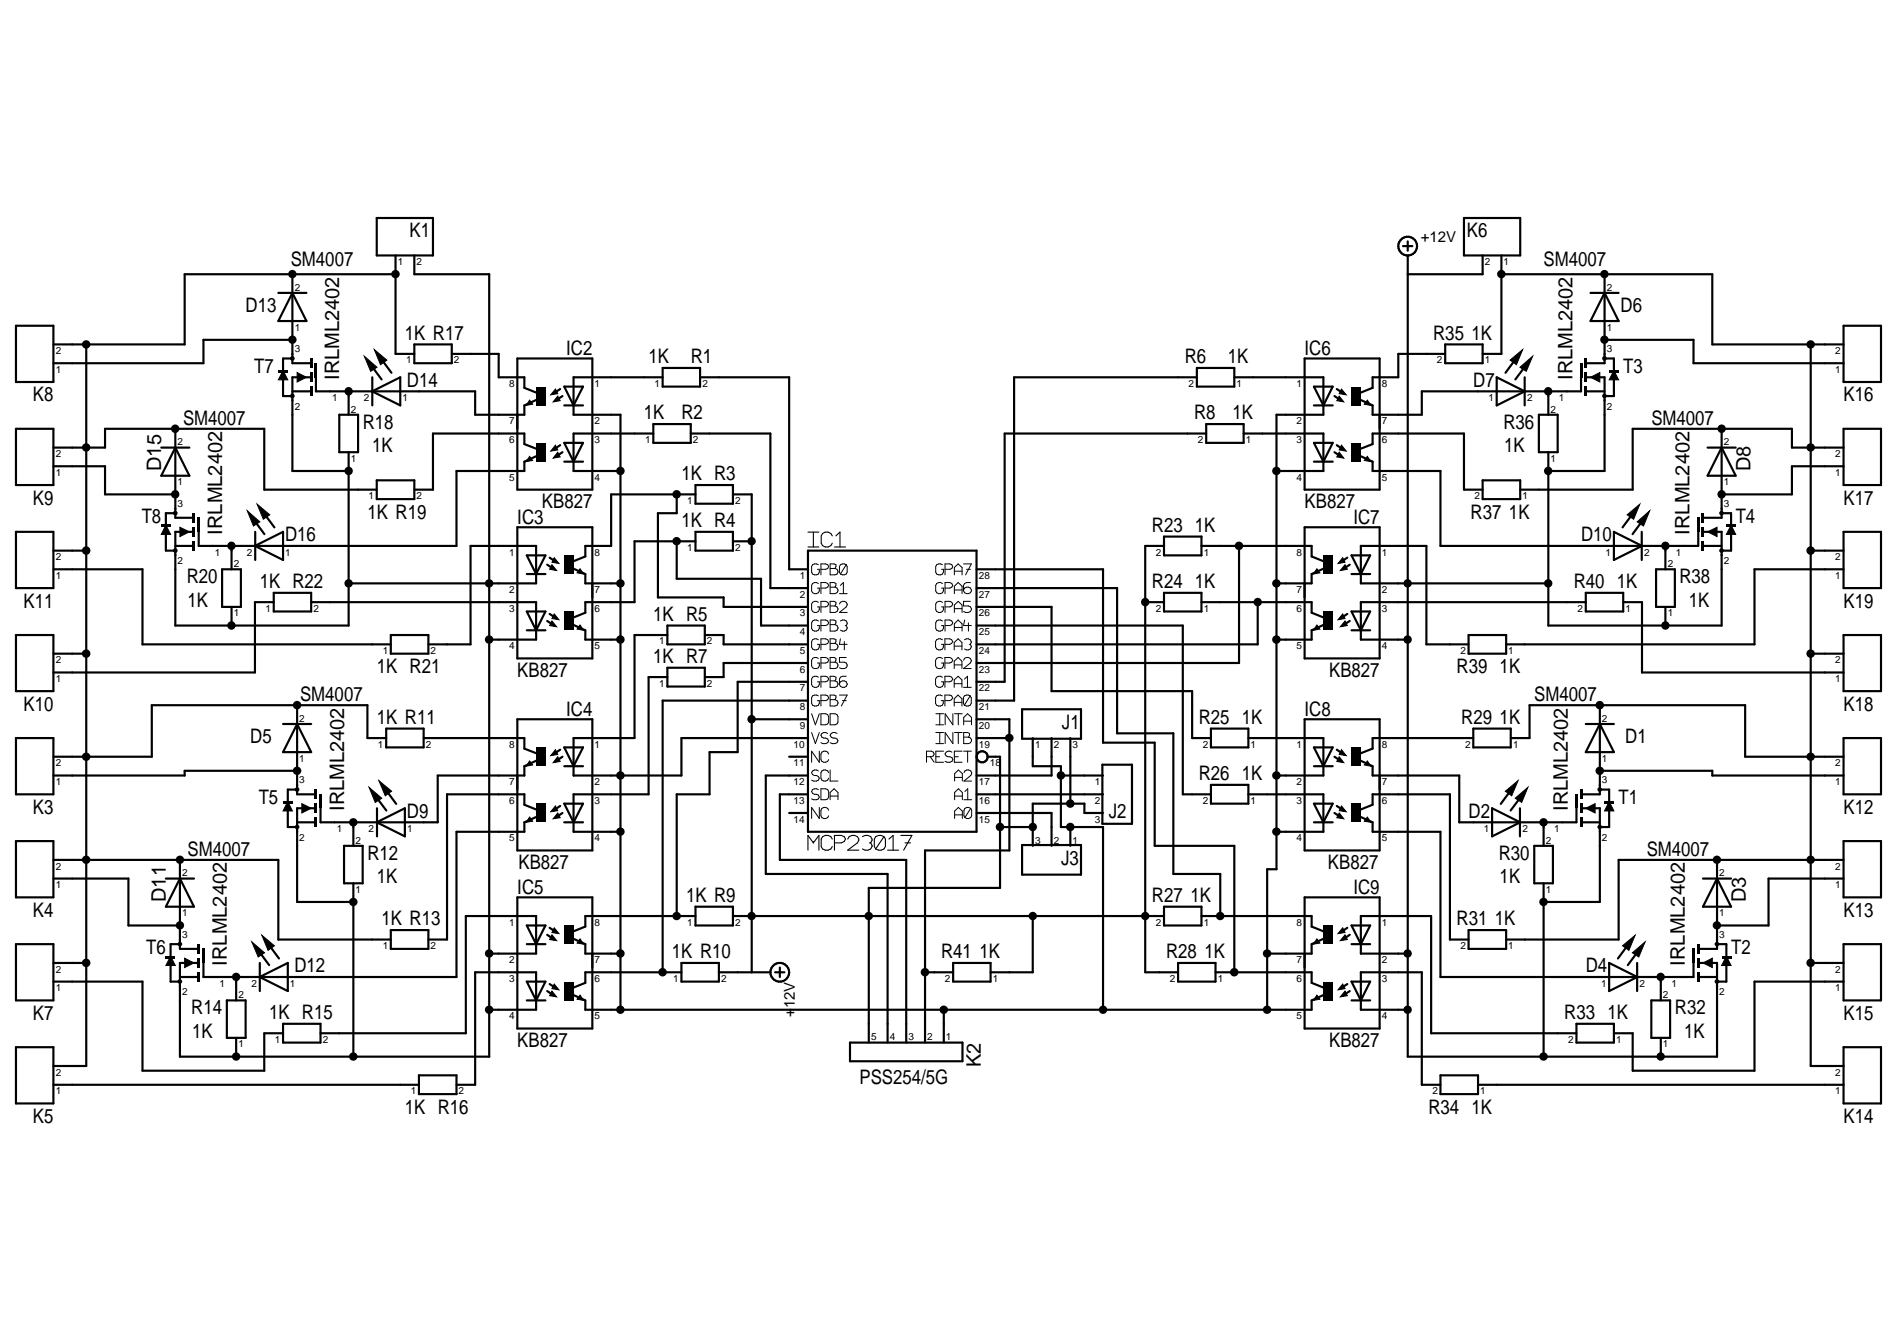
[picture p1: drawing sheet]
<svg xmlns="http://www.w3.org/2000/svg" width="297mm" height="210mm" viewBox="0 0 297 210" stroke-linecap="round" stroke-linejoin="round" font-family="sans-serif">
<g fill="none" stroke="#000" stroke-width=".34">
<path d="M59 34.1h8.8v5.9h-8.8zM61.9 40v15.4h3M64.9 40v2.9h11.7v122.5h-48.4v-14.7h2.9M219.7 38.5h1.4M220.4 37.8v1.4M220.4 40v125.4h48.5v-14.7h-3M229.2 34.1h8.8v5.9h-8.8zM232.2 40v2.9h-11.8M235.1 40v15.4h-2.9M2.5 51h5.9v8.8h-5.9zM13.5 53.9v113h-5.1M43.6 45.8h4.4"/>
<path d="M45.8 56.1h-1.5v5.9h1.5M45.8 53.2h-13.9v3.7h-23.5M45.8 42.9v14h2.9M45.8 45.8l2.2 4.4h-4.4zM48.7 59.1h-2.9v14.6h8.8M49.5 59.1v2.2h24.9v3.6h7.7v-1.4l2-1M58 57l1.8 2.4M58.3 59.1v4.4M59.5 55.9l1.8 2.5M61.9 42.9h-33v11h-20.5M64.9 53.9h5.8v3h-5.8zM70.7 55.4h7.4v3.7h4v1.6l1.8 .7"/>
<path d="M81 56.1h11.8v20.5h-11.8zM103.8 59.1h-14v5.8h7.4v93.2M103.8 57.6h5.8v2.9h-5.8zM109.6 59.1h14v30h2.9M187.4 59.1h-28.6v50.6h-5.9M187.4 57.6h5.9v2.9h-5.9zM193.3 59.1h13.9v5.8h-7.3v71.2h-1.5v22M204.3 56.1h11.7v20.5h-11.7zM226.3 53.9h5.9v3h-5.9zM226.3 55.4h-7.4v3.7h-4v1.6l-1.8 .7M234.4 59.1l4.4 2.2-4.4 2.2zM235.1 42.9h33v11h20.6"/>
<path d="M237.5 55.9l-1.8 2.5M238.7 59.1v4.4M239.1 57l-1.8 2.4M247.6 59.1v2.2h-25v3.6h-7.7v-1.4l-2-1M248.3 59.1h2.9v14.6h-8.8M249 45.8h4.4M251.2 42.9v14h-2.9M251.2 53.2h14v3.7h23.5M251.2 45.8l2.2 4.4h-4.4zM251.2 56.1h1.5v5.9h-1.5M283.5 53.9v113h5.2M288.7 51h5.8v8.8h-5.8z"/>
<path d="M2.5 67.1h5.9v8.8h-5.9zM8.4 73h8v4.4h11.1M8.4 70.1h8v-3h25v9.5h17.6M25.3 70.1h4.4M27.5 67.1v13.9h2.9M27.5 70.1l2.2 4.4h-4.4zM45.8 61.3h2.9M53.1 64.9h3v5.9h-3zM54.6 70.8v27.1h-27.1v-14.7h2.9M54.6 61.3v3.6M58.3 61.3l4.4-2.2v4.4zM59 75.2h5.9v2.9h-5.9z"/>
<path d="M83.9 70.2l-1.8-.7v-1.6h-14.3v8.7h-2.9M84.1 71.3l-2 1v1.4h-10.6v11.7h-40.4v-4.4M87.7 69.7l-1.1 .7M87.7 60.9l-1.1 .7M88.1 70.8l-1.1 .7M88.1 62l-1.1 .7M88.3 69.3h3l-1.5 3zM88.3 60.5h3l-1.5 3zM88.3 72.3h3M88.3 63.5h3M102.3 67.9h-12.5v5.8h7.4M102.3 66.4h5.9v2.9h-5.9z"/>
<path d="M106 77.4v2.9h-3v13.2h10.3v1.5h13.2M108.2 67.9h12.4v24.2h5.9M108.9 75.9h5.9v2.9h-5.9zM108.9 77.4h-13.2v8h-4v1.7l-1.9 .7M114.8 77.4h2.9v74.8M188.9 67.9h-31.6v38.8h-4.4M188.9 66.4h5.8v2.9h-5.8zM194.7 67.9h12.5v5.8h-7.3M205.7 69.3h3l-1.5 3zM205.7 60.5h3l-1.5 3zM205.7 72.3h3M205.7 63.5h3"/>
<path d="M209 70.8l1.1 .7M209 62l1.1 .7M209.3 69.7l1.1 .7M209.3 60.9l1.1 .7M212.9 71.3l2 1v1.4h10.7v11.7h40.3v-4.4M213.1 70.2l1.8-.7v-1.6h14.3v8.7h3M232.2 75.2h5.8v2.9h-5.8zM241 64.9h2.9v5.9h-2.9zM242.4 70.8v27.1h27.2v-14.7h-2.9M242.4 61.3v3.6M248.3 61.3h2.9M267.4 70.1h4.4"/>
<path d="M269.6 70.1l2.2 4.4h-4.4zM269.6 67.1v13.9h-2.9M288.7 73h-8.1v4.4h-11M288.7 70.1h-8.1v-3h-24.9v9.5h-17.7M288.7 67.1h5.8v8.8h-5.8zM2.5 83.2h5.9v8.9h-5.9zM2.5 99.4h5.9v8.8h-5.9zM8.4 89.1h13.9v11.8h38.9M8.4 86.2h5.1M27.5 80.3h-1.5v5.9h1.5M27.5 85.4h2.9M34.8 89.1h2.9v5.9h-2.9z"/>
<path d="M36.3 85.4v3.7M36.3 95v2.9M39.6 81.2l1.8 2.4M39.9 85.4l4.4-2.2v4.5zM40 83.2v4.5M41.2 80.1l1.8 2.5M42.9 94.3h-3v11h-31.5M42.9 92.8h5.8v2.9h-5.8zM48.7 94.3h35.2v5.8h-7.3M54.6 91.3h29.3v-5.9h-10.2v15.5h-6.6M61.2 99.4h5.9v2.9h-5.9zM81 82.5h11.8v20.6h-11.8z"/>
<path d="M82.5 95.7h2.9l-1.5 3zM82.5 98.7h2.9M82.5 86.9h2.9l-1.5 3zM82.5 89.9h2.9M85.7 97.2l1.1 .7M85.7 88.4l1.1 .7M86.1 96.1l1.1 .7M86.1 87.3l1.1 .7M89.6 88.9l2.1 1v1.4h5.5M89.6 97.7l2.1 1v1.4h5.5M104.5 99.4h-5.1v16.1h-9.6v5.9h16.9v-5.9h19.8M104.5 97.9h5.9v3h-5.9z"/>
<path d="M106 84.7v5.9h13.2v7.3h7.3M108.9 83.2h5.9v3h-5.9zM108.9 84.7h-9.5v9.6h-7.7v1.6l-1.9 .7M110.4 99.4h2.9v1.5h13.2M114.8 84.7h2.9M126.5 86.2h26.4v44h-26.4zM152.9 89.1h19.8v27.1h8.1v16.2h12.5v19.8M152.9 92.1h22v22.7h8.8v22h7.4v6.6M152.9 95h11.8v13.2h22v7.3h2.9M152.9 97.9h32.3v26.4h4.4M179.3 94.3h3M182.3 85.4h-3v66.8h5.2"/>
<path d="M182.3 92.8h5.8v2.9h-5.8zM182.3 84h5.8v2.9h-5.8zM188.1 94.3h17.3v1.6l1.8 .7M188.1 85.4h17.3v1.7l1.8 .7M194 85.4v18.4h-41.1M196.9 94.3v6.6h-44M204.3 82.5h11.7v20.6h-11.7zM207.4 97.7l-2 1v1.4h-5.5M207.4 88.9l-2 1v1.4h-5.5M211 96.1l-1.1 .7M211 87.3l-1.1 .7M211.3 97.2l-1.1 .7"/>
<path d="M211.3 88.4l-1.1 .7M211.6 95.7h2.9l-1.4 3zM211.6 98.7h2.9M211.6 86.9h2.9l-1.4 3zM211.6 89.9h2.9M230 99.4h5.8v2.9h-5.8zM242.4 91.3h-29.3v-5.9h10.3v15.5h6.6M248.3 94.3h-35.2v5.8h7.3M248.3 92.8h5.9v2.9h-5.9zM252.7 83.2l4.4 2.2-4.4 2.3zM254.2 94.3h2.9v11h31.6M255.9 80.1l-1.8 2.5"/>
<path d="M257.1 83.2v4.5M257.4 81.2l-1.8 2.4M259.3 89.1h3v5.9h-3zM260.8 85.4v3.7M260.8 95v2.9M266.7 85.4h2.9M269.6 80.3h1.5v5.9h-1.5M283.5 86.2h5.2M288.7 89.1h-14v11.8h-38.9M288.7 83.2h5.8v8.9h-5.8zM288.7 99.4h5.8v8.8h-5.8zM2.5 115.5h5.9v8.8h-5.9z"/>
<path d="M8.4 102.3h5.1M44.3 113.3h4.4M46.5 110.4v13.9h3M46.5 113.3l2.2 4.4h-4.4zM60.5 115.5h-3v-5.1h-33.7v8h-15.4M60.5 114h5.8v3h-5.8zM66.3 115.5h15.8v1.7l1.8 .7M81 112.6h11.8v20.5h-11.8zM84.1 119l-2 .9v1.5h-13.6v7.3h-18.3v-4.4M87.7 117.3l-1.1 .8M88.1 118.4l-1.1 .8M88.3 117h3l-1.5 2.9z"/>
<path d="M88.3 119.9h3M104.5 106h-2.9v18.3h-11.8v5.9h7.4M104.5 104.5h5.9v3h-5.9zM117.7 112.6h8.8M123.6 118.4h2.9M126.5 106.7h-11v11h-4.4v6.6h-5.1v19.1M126.5 103.8h-13.2v2.2h-2.9M126.5 109.7h-22.7v42.5M152.9 115.5h5.2M152.9 112.6h5.2v20.5h-13.3v30.1M154.6 118.4h2v20.6h-20.6v24.2M160 111h9.3v4.6h-9.3z"/>
<path d="M161.7 115.5v4.4h4.4v9.6h6.6v28.6M164.7 115.5v5.9h-11.8M167.6 115.5v10.3M172.6 119.7h4.6v9.2h-4.6zM189.6 114h5.9v3h-5.9zM195.5 115.5h11.7v5.9h-7.3M204.3 112.6h11.7v20.5h-11.7zM205.7 117h3l-1.5 2.9zM205.7 119.9h3M209 118.4l1.1 .8M209.3 117.3l1.1 .8M212.9 119l2 .9v1.5h13.6v7.3h18.3v-2.2"/>
<path d="M230.7 115.5h-15.8v1.7l-1.8 .7M230.7 114h5.9v3h-5.9zM236.6 115.5h2.9v-5.1h33.8v8h15.4M248.3 113.3h4.4M250.5 110.4v13.9h-2.9M250.5 113.3l2.2 4.4h-4.4zM283.5 102.3h5.2M288.7 115.5h5.8v8.8h-5.8zM2.5 131.7h5.9v8.8h-5.9zM8.4 137.5h11.7v7.4h8.1M8.4 134.6h35.2v12.5h17.6M26 137.5h4.4"/>
<path d="M28.2 134.6v13.9h2.9M28.2 137.5l2.2 4.4h-4.4zM46.5 123.6h-1.4v5.9h1.4M46.5 120.7h-17.6v.7h-20.5M46.5 128.7h3M49.5 126.5h-3v14.7h8.8M53.9 132.4h2.9v5.9h-2.9zM55.3 128.7v3.7M55.3 138.3v27.1M58.7 124.4l1.8 2.5M59 128.7l4.4-2.2v4.4zM59 126.5v4.4"/>
<path d="M60.2 123.4l1.8 2.4M83.9 126.7l-1.8-.7v-1.7h-12.1v22.8h-2.9M84.1 127.8l-2 .9v1.5h-10.6v22.7h-39.6v-2.2M87.7 126.2l-1.1 .7M88.1 127.3l-1.1 .7M88.3 128.7h3M88.3 125.8h3l-1.5 2.9zM123.6 127.3h2.9M126.5 124.3h-4.4v10.3h19.8v28.6M126.5 121.4h-6.6v15.4h19.1v26.4M152.9 124.3h19.8M152.9 127.3h11.8v5.1"/>
<path d="M156.6 129.5h5.1M160 132.3h9.3v4.6h-9.3zM166.1 121.4h6.6M167.6 129.5v2.9M172.7 127.3h-2.9v-1.5h-8.1v6.6M189.6 122.9h5.9v2.9h-5.9zM195.5 124.3h11.7v5.9h-7.3M205.7 128.7h3M205.7 125.8h3l-1.5 2.9zM209 127.3l1.1 .7M209.3 126.2l1.1 .7M212.9 127.8l2 .9v1.5h10.7v22.7h39.6v-2.2"/>
<path d="M213.1 126.7l1.8-.7v-1.7h12.1v22.8h3M233.6 126.5l4.4 2.2-4.4 2.2zM236.8 123.4l-1.8 2.4M238 126.5v4.4M238.4 124.4l-1.9 2.5M240.2 132.4h3v5.9h-3zM241.7 128.7v3.7M241.7 138.3v27.1M247.6 128.7h2.9M247.6 126.5h2.9v14.7h-8.8M250.5 120.7h17.6v.7h20.6M250.5 123.6h1.5v5.9h-1.5"/>
<path d="M266.7 137.5h4.4M268.9 137.5l2.2 4.4h-4.4zM268.9 134.6v13.9h-3M288.7 137.5h-11.8v7.4h-8M288.7 134.6h-35.3v12.5h-17.6M288.7 131.7h5.8v8.8h-5.8zM2.5 147.8h5.9v8.8h-5.9zM8.4 150.7h5.1M8.4 153.6h13.9v14h19.1v-5.9h2.9M28.2 147.8h-1.5v5.8h1.5M28.2 152.9h2.9M35.5 156.6h3v5.9h-3z"/>
<path d="M37 152.9v3.7M40.3 148.6l1.8 2.5M40.7 152.9l4.4-2.2v4.4zM40.7 150.7v4.4M41.9 147.6l1.8 2.4M61.2 145.6h5.9v2.9h-5.9zM76.6 158.1h7.3v-5.9h-9.5v17.6h-2.9M76.6 149.3h7.3v-5.9h-11v18.3h-22.7M81 140.5h11.8v20.5h-11.8zM82.5 153.6h2.9l-1.5 3zM82.5 147.8h2.9M82.5 156.6h2.9"/>
<path d="M82.5 144.9h2.9l-1.5 2.9zM85.7 155.1l1.1 .8M85.7 146.3l1.1 .8M86.1 154l1.1 .7M86.1 145.2l1.1 .8M89.6 155.7l2.1 .9v1.5h113.7v-1.5l2-.9M89.6 146.9l2.1 .9v1.5h5.5M106.7 152.2h-15v1.6l-1.9 .8M106.7 150.7h5.9v2.9h-5.9zM108.9 141.9h5.9v3h-5.9zM108.9 143.4h-17.2v1.6l-1.9 .8M112.6 152.2h8"/>
<path d="M114.8 143.4h67.5M121.4 152.2h1.4M122.1 151.4v1.5M144.8 152.2h4.4M147.8 158.1v5.1M149.2 150.7h5.9v2.9h-5.9zM161.7 143.4v8.8h-6.6M182.3 141.9h5.8v3h-5.8zM184.5 150.7h5.8v2.9h-5.8zM188.1 143.4h17.3v1.6l1.8 .8M190.3 152.2h15.1v1.6l1.8 .8M204.3 140.5h11.7v20.5h-11.7z"/>
<path d="M207.4 146.9l-2 .9v1.5h-7M211 154l-1.1 .7M211 145.2l-1.1 .8M211.3 155.1l-1.1 .8M211.3 146.3l-1.1 .8M211.6 153.6h2.9l-1.4 3zM211.6 147.8h2.9M211.6 156.6h2.9M211.6 144.9h2.9l-1.4 2.9zM220.4 158.1h-7.3v-5.9h9.5v17.6h3M220.4 149.3h-7.3v-5.9h11v18.3h22.7M230 145.6h5.8v2.9h-5.8z"/>
<path d="M252 150.7l4.4 2.2-4.4 2.2zM255.1 147.6l-1.8 2.4M256.3 150.7v4.4M256.7 148.6l-1.8 2.5M258.6 156.6h2.9v5.9h-2.9zM260.1 152.9v3.7M265.9 152.9h3M268.9 147.8h1.4v5.8h-1.4M283.5 150.7h5.2M288.7 153.6h-14v14h-19v-5.9h-3M288.7 147.8h5.8v8.8h-5.8zM2.5 163.9h5.9v8.8h-5.9z"/>
<path d="M8.4 169.8h57.2M37 162.5v2.9M44.3 160.3h5.9v2.9h-5.9zM65.6 168.3h5.9v3h-5.9zM133.1 163.2h17.6v2.9h-17.6zM225.6 168.3h5.8v3h-5.8zM231.4 169.8h57.3M246.8 160.3h5.9v2.9h-5.9zM260.1 162.5v2.9M288.7 163.9h5.8v8.8h-5.8z"/>
<circle cx="220.4" cy="38.5" r="1.47"/>
<circle cx="153.8" cy="118.5" r=".86"/>
<circle cx="122.1" cy="152.2" r="1.47"/>
</g>
<g fill="#000" stroke="#000" stroke-width=".16">
<path d="M44.3 58l.8 1.5h-1.5zM46.5 58.3l1.5 .8-1.5 .7zM57 55.8l2 1.7-1 .6zM58.6 54.7l2 1.7-1 .7zM236.5 56.4l1.9-1.7-1 2.4zM238 57.5l2-1.7-1 2.3zM249 59.1l1.5-.8v1.5zM252.7 58l.7 1.5h-1.4zM38.7 79.9l2 1.8-1 .6zM40.3 78.9l1.9 1.7-1 .7zM82.9 71.4l.5 .7-1 .2zM82.9 62.6l.5 .7-1 .2z"/>
<path d="M87 69.7l.3 .7-1.1 .2zM87 60.9l.3 .7-1.1 .2zM87.3 70.8l.4 .7-1.1 .2zM87.3 62l.4 .7-1.1 .2zM209.7 70.8l.7 .9-1.1-.2zM209.7 62l.7 .9-1.1-.2zM210.1 69.7l.7 .9-1.1-.2zM210.1 60.9l.7 .9-1.1-.2zM214.1 71.4l.6 .9-1.1-.2zM214.1 62.6l.6 .9-1.1-.2zM254.8 80.6l2-1.7-1 2.4zM256.3 81.7l2-1.8-1 2.4z"/>
<path d="M26 82.2l.7 1.5h-1.4zM28.2 82.5l1.5 .7-1.5 .8zM86.4 97.2l.8 .9-1.1-.2zM86.4 88.4l.8 .9-1.1-.2zM86.8 96.1l.7 .9-1.1-.2zM86.8 87.3l.7 .9-1.1-.2zM90.8 97.8l.6 .9-1-.2zM90.8 89l.6 .9-1-.2zM206.2 97.8l.5 .7-1 .2zM206.2 89l.5 .7-1 .2zM210.2 96.1l.4 .7-1.1 .2zM210.2 87.3l.4 .7-1.1 .2z"/>
<path d="M210.6 97.2l.4 .7-1.1 .2zM210.6 88.4l.4 .7-1.1 .2zM267.4 83.2l1.5-.7v1.5zM271.1 82.2l.7 1.5h-1.5zM82.9 119.1l.5 .6-1 .2zM87 117.3l.3 .8-1.1 .2zM87.3 118.4l.4 .8-1.1 .2zM209.7 118.4l.7 1-1.1-.2zM210.1 117.3l.7 1-1.1-.2zM214.1 119.1l.6 .8-1.1-.2zM45.1 125.5l.7 1.4h-1.5zM47.3 125.8l1.4 .7-1.4 .8z"/>
<path d="M57.8 123.2l2 1.7-1 .7zM59.3 122.2l2 1.6-1 .8zM82.9 127.9l.5 .6-1 .2zM87 126.2l.3 .7-1.1 .2zM87.3 127.3l.4 .7-1.1 .2zM209.7 127.3l.7 .9-1.1-.2zM210.1 126.2l.7 .9-1.1-.2zM214.1 127.9l.6 .8-1.1-.2zM235.7 123.8l2-1.6-1 2.4zM237.3 124.9l1.9-1.7-.9 2.4zM248.3 126.5l1.5-.7v1.5zM252 125.5l.7 1.4h-1.5z"/>
<path d="M26.7 149.7l.8 1.4h-1.5zM28.9 150l1.5 .7-1.5 .7zM39.4 147.4l2 1.7-1 .7zM41 146.4l2 1.6-1 .8zM86.4 155.1l.8 .9-1.1-.1zM86.4 146.3l.8 .9-1.1-.1zM86.8 154l.7 .9-1.1-.2zM86.8 145.2l.7 .9-1.1-.1zM90.8 155.8l.6 .8-1-.2zM90.8 147l.6 .8-1-.2zM206.2 155.8l.5 .6-1 .2zM206.2 147l.5 .6-1 .2z"/>
<path d="M210.2 154l.4 .7-1.1 .2zM210.2 145.2l.4 .8-1.1 .1zM210.6 155.1l.4 .8-1.1 .1zM210.6 146.3l.4 .8-1.1 .1zM254.1 148l1.9-1.6-.9 2.4zM255.6 149.1l2-1.7-1 2.4zM266.7 150.7l1.4-.7v1.4zM270.3 149.7l.8 1.4h-1.5z"/>
</g>
<g fill="#000">
<path d="M43.6 58h1.4v.3h-1.4zM48.6 58.3h.3v1.5h-.3zM48.6 56.1h.3v1.5h-.3zM248.1 58.3h.4v1.5h-.4zM248.1 56.1h.4v1.5h-.4zM252 58h1.5v.3h-1.5zM48.6 60.5h.3v1.5h-.3zM83.9 69.3h1.5v3h-1.5zM83.9 60.5h1.5v3h-1.5zM211.6 69.3h1.5v3h-1.5zM211.6 60.5h1.5v3h-1.5zM248.1 60.5h.4v1.5h-.4z"/>
<path d="M25.2 82.1h1.5v.4h-1.5zM30.2 84.7h.3v1.5h-.3zM30.2 82.5h.3v1.5h-.3zM30.2 80.3h.3v1.5h-.3zM88.3 95.7h1.5v3h-1.5zM88.3 86.9h1.5v3h-1.5zM207.2 95.7h1.5v3h-1.5zM207.2 86.9h1.5v3h-1.5zM266.5 84.7h.3v1.5h-.3zM266.5 82.5h.3v1.5h-.3zM266.5 80.3h.3v1.5h-.3zM270.3 82.1h1.5v.4h-1.5z"/>
<path d="M83.9 117h1.5v2.9h-1.5zM211.6 117h1.5v2.9h-1.5zM44.3 125.4h1.5v.4h-1.5zM49.3 128h.3v1.5h-.3zM49.3 125.8h.3v1.5h-.3zM49.3 123.6h.3v1.5h-.3zM83.9 125.8h1.5v2.9h-1.5zM211.6 125.8h1.5v2.9h-1.5zM247.4 128h.4v1.5h-.4zM247.4 125.8h.4v1.5h-.4zM247.4 123.6h.4v1.5h-.4zM251.3 125.4h1.4v.4h-1.4z"/>
<path d="M26 149.6h1.4v.4h-1.4zM30.9 152.2h.4v1.4h-.4zM30.9 150h.4v1.4h-.4zM30.9 147.8h.4v1.5h-.4zM88.3 153.6h1.5v3h-1.5zM88.3 144.9h1.5v2.9h-1.5zM207.2 153.6h1.5v3h-1.5zM207.2 144.9h1.5v2.9h-1.5zM265.7 152.2h.4v1.4h-.4zM265.7 150h.4v1.4h-.4zM265.7 147.8h.4v1.5h-.4zM269.6 149.6h1.5v.4h-1.5z"/>
<circle cx="13.5" cy="53.9" r=".66"/>
<circle cx="45.8" cy="56.1" r=".37"/>
<circle cx="45.8" cy="53.2" r=".66"/>
<circle cx="45.8" cy="42.9" r=".66"/>
<circle cx="61.9" cy="42.9" r=".66"/>
<circle cx="235.1" cy="42.9" r=".66"/>
<circle cx="251.2" cy="53.2" r=".66"/>
<circle cx="251.2" cy="42.9" r=".66"/>
<circle cx="251.2" cy="56.1" r=".37"/>
<circle cx="283.5" cy="53.9" r=".66"/>
<circle cx="13.5" cy="70" r=".66"/>
<circle cx="27.4" cy="67.1" r=".66"/>
<circle cx="27.4" cy="77.4" r=".66"/>
<circle cx="45.8" cy="62" r=".38"/>
<circle cx="54.6" cy="73.7" r=".66"/>
<circle cx="54.6" cy="61.2" r=".66"/>
<circle cx="97.1" cy="73.7" r=".67"/>
<circle cx="105.9" cy="77.4" r=".67"/>
<circle cx="199.9" cy="73.7" r=".67"/>
<circle cx="242.4" cy="73.7" r=".66"/>
<circle cx="242.4" cy="61.2" r=".66"/>
<circle cx="251.2" cy="62" r=".38"/>
<circle cx="269.6" cy="67.1" r=".66"/>
<circle cx="269.6" cy="77.4" r=".66"/>
<circle cx="283.5" cy="70" r=".66"/>
<circle cx="13.5" cy="86.2" r=".67"/>
<circle cx="27.4" cy="80.3" r=".37"/>
<circle cx="27.4" cy="86.2" r=".37"/>
<circle cx="36.2" cy="85.4" r=".66"/>
<circle cx="36.2" cy="97.9" r=".66"/>
<circle cx="54.6" cy="91.3" r=".66"/>
<circle cx="76.6" cy="91.3" r=".66"/>
<circle cx="97.1" cy="91.3" r=".66"/>
<circle cx="105.9" cy="84.7" r=".66"/>
<circle cx="117.7" cy="84.7" r=".66"/>
<circle cx="179.3" cy="94.2" r=".66"/>
<circle cx="194" cy="85.4" r=".67"/>
<circle cx="196.9" cy="94.2" r=".66"/>
<circle cx="199.9" cy="91.3" r=".66"/>
<circle cx="220.4" cy="91.3" r=".66"/>
<circle cx="242.4" cy="91.3" r=".66"/>
<circle cx="260.8" cy="85.4" r=".66"/>
<circle cx="260.8" cy="97.9" r=".66"/>
<circle cx="269.6" cy="80.3" r=".37"/>
<circle cx="269.6" cy="86.2" r=".37"/>
<circle cx="283.5" cy="86.2" r=".67"/>
<circle cx="13.5" cy="118.4" r=".66"/>
<circle cx="13.5" cy="102.3" r=".67"/>
<circle cx="46.5" cy="110.4" r=".67"/>
<circle cx="76.6" cy="100.1" r=".67"/>
<circle cx="97.1" cy="100.1" r=".67"/>
<circle cx="117.7" cy="112.6" r=".66"/>
<circle cx="158" cy="115.5" r=".66"/>
<circle cx="199.9" cy="100.1" r=".67"/>
<circle cx="220.4" cy="100.1" r=".66"/>
<circle cx="250.5" cy="110.4" r=".67"/>
<circle cx="283.5" cy="118.4" r=".66"/>
<circle cx="283.5" cy="102.3" r=".67"/>
<circle cx="13.5" cy="134.6" r=".66"/>
<circle cx="28.2" cy="134.6" r=".66"/>
<circle cx="46.5" cy="120.6" r=".66"/>
<circle cx="46.5" cy="129.4" r=".37"/>
<circle cx="46.5" cy="123.6" r=".37"/>
<circle cx="55.3" cy="128.7" r=".66"/>
<circle cx="97.1" cy="130.2" r=".66"/>
<circle cx="97.1" cy="121.4" r=".67"/>
<circle cx="156.6" cy="129.4" r=".67"/>
<circle cx="161.7" cy="129.4" r=".66"/>
<circle cx="166.1" cy="121.4" r=".66"/>
<circle cx="167.6" cy="125.8" r=".67"/>
<circle cx="167.6" cy="129.4" r=".67"/>
<circle cx="199.9" cy="130.2" r=".66"/>
<circle cx="199.9" cy="121.4" r=".67"/>
<circle cx="241.7" cy="128.7" r=".66"/>
<circle cx="250.5" cy="120.6" r=".66"/>
<circle cx="250.5" cy="129.4" r=".37"/>
<circle cx="250.5" cy="123.6" r=".37"/>
<circle cx="268.8" cy="134.6" r=".66"/>
<circle cx="283.5" cy="134.6" r=".66"/>
<circle cx="13.5" cy="150.7" r=".67"/>
<circle cx="28.2" cy="153.6" r=".37"/>
<circle cx="28.2" cy="147.8" r=".37"/>
<circle cx="28.2" cy="144.8" r=".66"/>
<circle cx="37" cy="152.9" r=".66"/>
<circle cx="55.3" cy="141.2" r=".66"/>
<circle cx="76.6" cy="149.2" r=".66"/>
<circle cx="76.6" cy="158" r=".66"/>
<circle cx="97.1" cy="158" r=".66"/>
<circle cx="97.1" cy="149.2" r=".66"/>
<circle cx="103.7" cy="152.2" r=".67"/>
<circle cx="105.9" cy="143.4" r=".66"/>
<circle cx="117.7" cy="143.4" r=".66"/>
<circle cx="136" cy="143.4" r=".66"/>
<circle cx="144.8" cy="152.2" r=".67"/>
<circle cx="147.8" cy="158" r=".66"/>
<circle cx="161.7" cy="143.4" r=".66"/>
<circle cx="172.7" cy="158.1" r=".66"/>
<circle cx="179.3" cy="143.4" r=".66"/>
<circle cx="191.1" cy="143.4" r=".66"/>
<circle cx="193.3" cy="152.2" r=".67"/>
<circle cx="198.4" cy="158" r=".66"/>
<circle cx="198.4" cy="149.2" r=".66"/>
<circle cx="220.4" cy="149.2" r=".66"/>
<circle cx="220.4" cy="158.1" r=".66"/>
<circle cx="241.7" cy="141.2" r=".66"/>
<circle cx="260" cy="152.9" r=".66"/>
<circle cx="268.8" cy="144.8" r=".66"/>
<circle cx="268.8" cy="153.6" r=".37"/>
<circle cx="268.8" cy="147.8" r=".37"/>
<circle cx="283.5" cy="150.7" r=".67"/>
<circle cx="37" cy="165.4" r=".66"/>
<circle cx="55.3" cy="165.4" r=".66"/>
<circle cx="241.7" cy="165.4" r=".66"/>
<circle cx="260" cy="165.4" r=".66"/>
</g>
<path d="M49.5 56.9v2.2M247.6 56.9v2.2M246.8 124.3v2.2M31.8 148.5v2.2M265.2 148.5v2.2" fill="none" stroke="#000" stroke-width=".36"/>
<g fill="none" stroke="#000" stroke-width=".16">
<path d="M128.1 88.4a.67 .67 0 0 0-1 .3v.9a.63 .63 0 0 0 .6 .4 .63 .63 0 0 0 .6-.4v-.5h-.3M128.1 91.3a.64 .64 0 0 0-1 .3v.9a.63 .63 0 0 0 .6 .4 .63 .63 0 0 0 .6-.4v-.4h-.3M128.1 94.3a.65 .65 0 0 0-1 .3v.8a.62 .62 0 0 0 .6 .5 .62 .62 0 0 0 .6-.5v-.4h-.3M128.1 97.2a.64 .64 0 0 0-1 .3v.9a.63 .63 0 0 0 .6 .4 .63 .63 0 0 0 .6-.4v-.5h-.3M128.5 89.1h.8l.3-.1 .2-.3-.2-.3-.3-.1h-.8v1.7M128.5 92.1h.8l.3-.2 .2-.3-.2-.3-.3-.1h-.8v1.7M128.5 95h.8l.3-.2 .2-.2-.2-.3-.3-.2h-.8v1.8M128.5 97.9h.8l.3-.1 .2-.3-.2-.3-.3-.2h-.8v1.8M130 88.3h.6l.3 .1-.2 .6 .4 .1 .1 .3-.1 .5-.4 .1h-.7zM130 91.2h.6l.3 .1-.2 .6 .4 .2 .1 .3-.1 .4-.4 .1h-.7zM130 94.1h.6l.3 .2-.2 .5 .4 .2 .1 .3-.1 .4-.4 .2h-.7zM130 97h.6l.3 .2-.2 .6 .4 .1 .1 .3-.1 .4-.4 .2h-.7z"/>
<path d="M130 100h.6l.3 .1-.2 .6 .4 .2 .1 .2-.1 .5-.4 .1h-.7zM130 97.8h.7M130 94.8h.7M130 91.9h.7M130 89h.7M131.4 94.6a.62 .62 0 0 1 .7-.5 .62 .62 0 0 1 .6 .6l-.2 .3-1.1 .9h1.3M131.4 92.9h1.3M131.6 100l-.2 .9h1.3M131.6 97.2a.62 .62 0 0 1 .7-.1 .62 .62 0 0 1 .4 .5l-.2 .3M131.6 91.6l.5-.4v1.7M132.4 97.9h.1M132.5 88.4a.68 .68 0 0 0-1.1 .3v.9l.2 .3"/>
<path d="M132.5 88.4l.2 .3v.9a.67 .67 0 0 1-1.1 .3M132.5 97.9l.2 .5a.65 .65 0 0 1-1.1 .2M132.5 88.4l-.9 1.5M147.6 88.4a.68 .68 0 0 0-1.1 .3v.9a.63 .63 0 0 0 .6 .4 .63 .63 0 0 0 .6-.4v-.5h-.3M147.6 91.3a.65 .65 0 0 0-1.1 .3v.9a.63 .63 0 0 0 .6 .4 .63 .63 0 0 0 .6-.4v-.4h-.3M147.6 94.3a.66 .66 0 0 0-1.1 .3v.8a.63 .63 0 0 0 .6 .5 .63 .63 0 0 0 .6-.5v-.4h-.3M147.6 97.2a.65 .65 0 0 0-1.1 .3v.9a.63 .63 0 0 0 .6 .4 .63 .63 0 0 0 .6-.4v-.5h-.3M148 89.1h.7l.3-.1 .2-.3-.2-.3-.3-.1h-.7v1.7M148 92.1h.7l.3-.2 .2-.3-.2-.3-.3-.1h-.7v1.7M148 95h.7l.3-.2 .2-.2-.2-.3-.3-.2h-.7v1.8M148 97.9h.7l.3-.1 .2-.3-.2-.3-.3-.2h-.7v1.8M149.4 90v-1.2l.6-.5 .6 .5v1.2"/>
<path d="M149.4 92.9v-1.1l.6-.6 .6 .6v1.1M149.4 95.9v-1.2l.6-.6 .6 .6v1.2M149.4 98.8v-1.2l.6-.6 .6 .6v1.2M149.4 89.4h1.2M149.4 92.4h1.2M149.4 95.3h1.2M149.4 98.2h1.2M150.9 88.3h1.2l-.9 1.7M151 97l-.1 .9h1.2M151.3 89.1h.7M151.6 97.5v1.3M152 91.2h-.7l-.3 .1-.1 .3v.9a.59 .59 0 0 0 .8 .4 .59 .59 0 0 0 .3-.8 .67 .67 0 0 0-1.1 .3"/>
<path d="M152 94.1h-1.1v.7h.7l.4 .2 .1 .4a.77 .77 0 0 1-1.2 .3M127.1 114.7l.6 1.7 .6-1.7M127.1 111.7l.6 1.8 .6-1.8M128.1 100.1a.65 .65 0 0 0-1 .3v.9a.62 .62 0 0 0 .6 .4 .62 .62 0 0 0 .6-.4v-.4h-.3M128.1 103.1a.64 .64 0 0 0-1 .3v.8a.63 .63 0 0 0 .6 .5 .63 .63 0 0 0 .6-.5v-.4h-.3M128.1 106a.64 .64 0 0 0-1 .3v.8a.62 .62 0 0 0 .6 .5 .62 .62 0 0 0 .6-.5v-.4h-.3M128.1 108.9a.67 .67 0 0 0-1 .3v.9a.63 .63 0 0 0 .6 .4 .63 .63 0 0 0 .6-.4v-.4h-.3M128.3 117.6v1.7l-1.2-1.7v1.7M128.5 100.9h.8l.3-.2 .2-.3-.2-.3-.3-.1h-.8v1.7M128.5 103.8h.8l.3-.1 .2-.3-.2-.3-.3-.2h-.8v1.7M128.5 106.7h.8l.3-.1 .2-.3-.2-.3-.3-.1h-.8v1.7M128.5 109.7h.8l.3-.2 .2-.3-.2-.3-.3-.1h-.8v1.7"/>
<path d="M128.5 111.7h.8l.3 .2 .2 .3v.8l-.2 .3-.3 .2h-.8zM129.6 114.8a.65 .65 0 0 0-1.1 .3l.2 .3 .9 .3 .2 .3a.76 .76 0 0 1-1.3 .2M129.8 118a.63 .63 0 0 0-.7-.4 .63 .63 0 0 0-.6 .4v.9a.63 .63 0 0 0 .6 .4 .63 .63 0 0 0 .7-.4M130 102.9h.6l.3 .2-.2 .6 .4 .1 .1 .3-.1 .4-.4 .1h-.7zM130 105.9h.6l.3 .1-.2 .6 .4 .1 .1 .3-.1 .4-.4 .2h-.7zM130 108.8h.6l.3 .1-.2 .6 .4 .2 .1 .2-.1 .5-.4 .1h-.7zM130 111.7h.7l.4 .2 .1 .3v.8l-.1 .3-.4 .2h-.7zM130 109.5h.7M130 106.6h.7M130 103.7h.7M130 100.7h.7M131.1 114.8a.67 .67 0 0 0-1.1 .3l.2 .3 .9 .3 .1 .3a.77 .77 0 0 1-1.2 .2"/>
<path d="M131.4 108.8h1.3l-1 1.7M131.9 109.7h.6M132.2 100.4v1.3M132.5 105.9h-.6l-.3 .1-.2 .3v.8a.61 .61 0 0 0 .7 .5 .61 .61 0 0 0 .6-.6 .62 .62 0 0 0-.7-.4 .62 .62 0 0 0-.6 .4M132.5 102.9h-1.1v.8h.8l.3 .1 .2 .3-.2 .4-.3 .1-.8-.1M145.1 118.4h.7l.3-.1 .2-.3-.2-.3-.3-.1h-.7v1.7M145.7 118.4l.6 .9M146.5 118.4h.6M146.5 116.4h1.2M146.5 114.7h1.2M146.5 113.5h1.2M146.5 111.7h1.2"/>
<path d="M147.2 111.7v1.8M147.2 114.7v1.7M147.6 108.9a.67 .67 0 0 0-1.1 .3v.9a.63 .63 0 0 0 .6 .4 .63 .63 0 0 0 .6-.4v-.4h-.3M147.6 100.1a.67 .67 0 0 0-1.1 .3v.9a.64 .64 0 0 0 .6 .4 .64 .64 0 0 0 .6-.4v-.4h-.3M147.6 103.1a.67 .67 0 0 0-1.1 .3v.8a.65 .65 0 0 0 .6 .5 .65 .65 0 0 0 .6-.5v-.4h-.3M147.6 106a.67 .67 0 0 0-1.1 .3v.8a.64 .64 0 0 0 .6 .5 .64 .64 0 0 0 .6-.5v-.4h-.3M147.7 117.6h-1.2v1.7h1.2M148 109.7h.7l.3-.2 .2-.3-.2-.3-.3-.1h-.7v1.7M148 100.9h.7l.3-.2 .2-.3-.2-.3-.3-.1h-.7v1.7M148 103.8h.7l.3-.1 .2-.3-.2-.3-.3-.2h-.7v1.7M148 106.7h.7l.3-.1 .2-.3-.2-.3-.3-.1h-.7v1.7M149.1 117.7a.67 .67 0 0 0-1.1 .3l.1 .3 1 .3 .1 .3a.78 .78 0 0 1-1.2 .3"/>
<path d="M149.2 111.7v1.8l-1.2-1.8v1.8M149.2 114.7v1.7l-1.2-1.7v1.7M149.4 101.7v-1.1l.6-.6 .6 .6v1.1M149.4 104.6v-1.1l.6-.6 .6 .6v1.1M149.4 107.6v-1.2l.6-.5 .6 .5v1.2M149.4 110.5v-1.1l.6-.6 .6 .6v1.1M149.4 109.9h1.2M149.4 107h1.2M149.4 104.1h1.2M149.4 101.1h1.2M149.4 118.4h.7M149.5 114.7h1.2"/>
<path d="M149.5 111.7h1.2M150.1 111.7v1.8M150.1 114.7v1.7M150.6 117.6h-1.2v1.7h1.2M150.9 103.4a.58 .58 0 0 1 .8-.5 .58 .58 0 0 1 .2 .9l-1 .8h1.2M150.9 107.6h1.2M150.9 117.6h1.2M150.9 114.7h.6l.3 .1-.1 .6 .3 .1 .1 .3-.1 .4-.3 .2h-.8zM150.9 113.5v-1.2l.6-.6 .6 .6v1.2M150.9 115.4h.8M150.9 112.9h1.2M151 106.3l.5-.4v1.7"/>
<path d="M151 100.1a.63 .63 0 0 1 .7-.1 .63 .63 0 0 1 .4 .6l-.2 .3M151.5 117.6v1.7M151.8 100.9h.1M151.9 108.9l.2 .3v.9a.69 .69 0 0 1-1.1 .3M151.9 108.9a.68 .68 0 0 0-1 .3v.9l.1 .3M151.9 108.9l-.9 1.5M151.9 100.9l.2 .4a.64 .64 0 0 1-1.1 .3M128.1 123.6a.67 .67 0 0 0-1 .3l.1 .3 .9 .3 .2 .3-.2 .3-.3 .1-.7-.1M128.1 120.7a.65 .65 0 0 0-1 .2l.1 .3 .9 .3 .2 .3-.2 .3-.3 .2h-.4l-.3-.2M128.3 126.4v1.7l-1.2-1.7v1.7M128.5 123.5h.8l.3 .1 .2 .3v.9l-.2 .3-.3 .1h-.8zM129.8 120.9a.63 .63 0 0 0-.7-.4 .63 .63 0 0 0-.6 .4v.9a.62 .62 0 0 0 .6 .5 .62 .62 0 0 0 .7-.5"/>
<path d="M129.8 126.8a.63 .63 0 0 0-.7-.4 .63 .63 0 0 0-.6 .4v.9a.63 .63 0 0 0 .6 .4 .63 .63 0 0 0 .7-.4M130 120.5v1.8h1.2M130 125.2v-1.2l.6-.5 .6 .5v1.2M130 124.6h1.2M149.5 124.6h1.2M149.5 122.3v-1.2l.6-.6 .6 .6v1.2M149.5 125.2v-1.2l.6-.5 .6 .5v1.2M149.5 128.1v-1.1l.6-.6 .6 .6v1.1M149.5 127.6h1.2M149.5 121.7h1.2M150.9 125.2h1.2M150.9 120.9a.58 .58 0 0 1 .8-.4 .58 .58 0 0 1 .3 .9l-1.1 .9h1.2"/>
<path d="M151.1 123.9l.4-.4v1.7M152 126.5l.1 .3v.9a.66 .66 0 0 1-1 .3M152 126.5a.64 .64 0 0 0-1.1 .3v.9l.2 .3M152 126.5l-.9 1.5"/>
</g>
<g fill="none" stroke="#000" stroke-width=".17">
<path d="M126.5 85.6h1.7M126.5 83.3h1.7M127.4 83.3v2.3M130.3 83.9a.92 .92 0 0 0-.8-.6 .92 .92 0 0 0-.9 .6v1.1a.92 .92 0 0 0 .9 .6 .92 .92 0 0 0 .8-.6M130.7 85.6h1.7M130.9 83.9l.6-.6v2.3M127.4 131.9l-.9-1.1v2.3M127.4 131.7v.2M127.4 131.9l.8-1.1v2.3M130.3 131.3a.93 .93 0 0 0-.8-.6 .93 .93 0 0 0-.9 .6v1.2a.93 .93 0 0 0 .9 .6 .93 .93 0 0 0 .8-.6M130.7 131.9h1l.5-.2 .2-.4-.2-.3-.5-.2h-1v2.3M132.7 131.3a.9 .9 0 0 1 1-.6 .9 .9 0 0 1 .8 .8l-.2 .4-1.6 1.2h1.8"/>
<path d="M135 131a.91 .91 0 0 1 1.5 .5l-.2 .4M136.1 131.9h.2M136.3 131.9l.2 .6a.95 .95 0 0 1-1.5 .4M138.4 131l.2 .3v1.2a.98 .98 0 0 1-1.5 .4M138.4 131a.96 .96 0 0 0-1.5 .3v1.2l.2 .4M138.4 131l-1.3 1.9M139 133.1h1.7M139.2 131.3l.6-.5v2.3M141.1 130.8h1.7l-1.3 2.3M141.7 131.9h.9"/>
</g>
<g font-size="3.1">
<text x="45.5" y="41.6">SM4007</text>
<text x="64.1" y="37.1">K1</text>
<text x="229.7" y="37.1">K6</text>
<text x="241.7" y="41.6">SM4007</text>
<text x="38.5" y="48.8">D13</text>
<text x="63.4" y="53.2">1K R17</text>
<text x="224.4" y="53.2">R35</text>
<text x="230.4" y="53.2">1K</text>
<text x="253.7" y="48.8">D6</text>
<text x="39.8" y="58.3">T7</text>
<text x="53.1" y="59.5" transform="rotate(-90 53.1 59.5)">IRLML2402</text>
<text x="88.6" y="55.6">IC2</text>
<text x="101.6" y="56.9">1K</text>
<text x="108.2" y="56.9">R1</text>
<text x="185.5" y="56.9">R6</text>
<text x="192.3" y="56.9">1K</text>
<text x="204.3" y="55.6">IC6</text>
<text x="246.2" y="59.5" transform="rotate(-90 246.2 59.5)">IRLML2402</text>
<text x="254.2" y="58.3">T3</text>
<text x="5.1" y="62.8">K8</text>
<text x="63.7" y="60.5">D14</text>
<text x="100.8" y="65.7">1K</text>
<text x="106.7" y="65.7">R2</text>
<text x="187" y="65.7">R8</text>
<text x="193" y="65.7">1K</text>
<text x="230.7" y="60.5">D7</text>
<text x="288.7" y="62.8">K16</text>
<text x="28.7" y="66.5">SM4007</text>
<text x="56.8" y="67.1">R18</text>
<text x="58.3" y="70.8">1K</text>
<text x="235.4" y="67.1">R36</text>
<text x="235.5" y="70.8">1K</text>
<text x="258.6" y="66.5">SM4007</text>
<text x="25.3" y="73.7" transform="rotate(-90 25.3 73.7)">D15</text>
<text x="106.7" y="75.2">1K R3</text>
<text x="274.1" y="73.7" transform="rotate(-90 274.1 73.7)">D8</text>
<text x="5.1" y="79">K9</text>
<text x="22.2" y="81.8">T8</text>
<text x="34.8" y="83.7" transform="rotate(-90 34.8 83.7)">IRLML2402</text>
<text x="57.5" y="81.2">1K R19</text>
<text x="81" y="82">IC3</text>
<text x="84.9" y="79.6">KB827</text>
<text x="106.7" y="82.5">1K R4</text>
<text x="180.4" y="83.2">R23</text>
<text x="187.1" y="83.2">1K</text>
<text x="204.3" y="79.6">KB827</text>
<text x="211.9" y="82">IC7</text>
<text x="230.3" y="81.2">R37</text>
<text x="236.3" y="81.2">1K</text>
<text x="264.6" y="83.7" transform="rotate(-90 264.6 83.7)">IRLML2402</text>
<text x="271.8" y="81.8">T4</text>
<text x="288.7" y="79">K17</text>
<text x="44.6" y="84.7">D16</text>
<text x="247.6" y="84.7">D10</text>
<text x="3.7" y="95.1">K11</text>
<text x="29.2" y="91.3">R20</text>
<text x="29.4" y="95">1K</text>
<text x="40.7" y="92.1">1K R22</text>
<text x="180.4" y="92.1">R24</text>
<text x="187.1" y="92.1">1K</text>
<text x="246.4" y="92.1">R40</text>
<text x="253.2" y="92.1">1K</text>
<text x="263" y="91.3">R38</text>
<text x="264.5" y="95">1K</text>
<text x="288.7" y="95.1">K19</text>
<text x="102.3" y="97.2">1K R5</text>
<text x="59" y="105.4">1K R21</text>
<text x="81" y="106">KB827</text>
<text x="102.3" y="103.8">1K R7</text>
<text x="208.1" y="106">KB827</text>
<text x="228.1" y="105.4">R39</text>
<text x="234.8" y="105.4">1K</text>
<text x="3.7" y="111.2">K10</text>
<text x="47" y="109.8">SM4007</text>
<text x="59" y="113.3">1K R11</text>
<text x="88.6" y="112">IC4</text>
<text x="187.7" y="113.3">R25</text>
<text x="194.5" y="113.3">1K</text>
<text x="204.3" y="112">IC8</text>
<text x="228.8" y="113.3">R29</text>
<text x="234.8" y="113.3">1K</text>
<text x="240.2" y="109.8">SM4007</text>
<text x="288.7" y="111.2">K18</text>
<text x="39.2" y="116.2">D5</text>
<text x="166.3" y="114.2">J1</text>
<text x="254.5" y="116.2">D1</text>
<text x="40.5" y="125.8">T5</text>
<text x="187.7" y="122.1">R26</text>
<text x="194.5" y="122.1">1K</text>
<text x="253.4" y="125.8">T1</text>
<text x="5.1" y="127.4">K3</text>
<text x="53.9" y="126.9" transform="rotate(-90 53.9 126.9)">IRLML2402</text>
<text x="63.7" y="128">D9</text>
<text x="173.6" y="128.1">J2</text>
<text x="230" y="128">D2</text>
<text x="245.5" y="126.9" transform="rotate(-90 245.5 126.9)">IRLML2402</text>
<text x="288.7" y="127.4">K12</text>
<text x="29.4" y="134">SM4007</text>
<text x="57.5" y="134.6">R12</text>
<text x="81.2" y="136.1">KB827</text>
<text x="166.1" y="135.3">J3</text>
<text x="207.9" y="136.1">KB827</text>
<text x="234.7" y="134.6">R30</text>
<text x="257.9" y="134">SM4007</text>
<text x="5.1" y="143.5">K4</text>
<text x="26" y="141.2" transform="rotate(-90 26 141.2)">D11</text>
<text x="59" y="138.3">1K</text>
<text x="81" y="139.9">IC5</text>
<text x="107.4" y="141.2">1K R9</text>
<text x="180.4" y="141.2">R27</text>
<text x="186.4" y="141.2">1K</text>
<text x="211.9" y="139.9">IC9</text>
<text x="234.8" y="138.3">1K</text>
<text x="273.4" y="141.2" transform="rotate(-90 273.4 141.2)">D3</text>
<text x="288.7" y="143.5">K13</text>
<text x="22.9" y="149.3">T6</text>
<text x="59.7" y="144.9">1K R13</text>
<text x="105.2" y="150">1K R10</text>
<text x="147.4" y="150">R41</text>
<text x="153.4" y="150">1K</text>
<text x="182.6" y="150">R28</text>
<text x="188.6" y="150">1K</text>
<text x="228.1" y="144.9">R31</text>
<text x="234.1" y="144.9">1K</text>
<text x="271.1" y="149.3">T2</text>
<text x="35.5" y="151.1" transform="rotate(-90 35.5 151.1)">IRLML2402</text>
<text x="46.1" y="152.2">D12</text>
<text x="248.3" y="152.2">D4</text>
<text x="263.8" y="151.1" transform="rotate(-90 263.8 151.1)">IRLML2402</text>
<text x="5.1" y="159.6">K7</text>
<text x="30" y="158.8">R14</text>
<text x="42.1" y="159.5">1K R15</text>
<text x="244.9" y="159.5">R33</text>
<text x="251.7" y="159.5">1K</text>
<text x="262.3" y="158.8">R32</text>
<text x="288.7" y="159.6">K15</text>
<text x="30.1" y="162.5">1K</text>
<text x="81" y="163.9">KB827</text>
<text x="153.6" y="167" transform="rotate(-90 153.6 167)">K2</text>
<text x="208.1" y="163.9">KB827</text>
<text x="263.7" y="162.5">1K</text>
<text x="134.6" y="169.7">PSS254/5G</text>
<text x="5.1" y="175.8">K5</text>
<text x="63.4" y="174.3">1K R16</text>
<text x="223.7" y="174.3">R34</text>
<text x="230.4" y="174.3">1K</text>
<text x="288.7" y="175.8">K14</text>
</g>
<g font-size="2.3">
<text x="222.5" y="37.9">+12V</text>
<text x="124.4" y="159.2" transform="rotate(-90 124.4 159.2)">+12V</text>
</g>
<g font-size="1.6">
<text x="62.3" y="41.5">1</text>
<text x="65.2" y="41.5">2</text>
<text x="232.5" y="41.5">2</text>
<text x="235.4" y="41.5">1</text>
<text x="46.1" y="45.5">2</text>
<text x="251.6" y="45.5">2</text>
<text x="46.1" y="51.8">1</text>
<text x="251.6" y="51.8">1</text>
<text x="8.7" y="58.4">1</text>
<text x="8.7" y="55.4">2</text>
<text x="46.1" y="55.2">3</text>
<text x="63.6" y="56.9">1</text>
<text x="71.1" y="56.9">2</text>
<text x="225" y="56.9">2</text>
<text x="232.5" y="56.9">1</text>
<text x="251.6" y="55.2">3</text>
<text x="287.4" y="58.4">1</text>
<text x="287.4" y="55.4">2</text>
<text x="46.1" y="64.1">2</text>
<text x="52" y="62.8">1</text>
<text x="54.9" y="64.6">2</text>
<text x="57" y="62.8">2</text>
<text x="63" y="62.8">1</text>
<text x="79.7" y="60.6">8</text>
<text x="93.1" y="60.6">1</text>
<text x="102.5" y="60.6">1</text>
<text x="110" y="60.6">2</text>
<text x="186.1" y="60.6">2</text>
<text x="193.6" y="60.6">1</text>
<text x="203" y="60.6">1</text>
<text x="216.4" y="60.6">8</text>
<text x="233.1" y="62.8">1</text>
<text x="239.1" y="62.8">2</text>
<text x="242.8" y="64.6">2</text>
<text x="244.1" y="62.8">1</text>
<text x="251.6" y="64.1">2</text>
<text x="8.7" y="71.6">2</text>
<text x="27.8" y="69.7">2</text>
<text x="79.7" y="69.4">6</text>
<text x="79.7" y="66.4">7</text>
<text x="93.1" y="69.4">3</text>
<text x="93.1" y="66.4">2</text>
<text x="101" y="69.4">1</text>
<text x="108.5" y="69.4">2</text>
<text x="187.6" y="69.4">2</text>
<text x="195.1" y="69.4">1</text>
<text x="203" y="69.4">3</text>
<text x="203" y="66.4">2</text>
<text x="216.4" y="69.4">6</text>
<text x="216.4" y="66.4">7</text>
<text x="269.9" y="69.7">2</text>
<text x="287.4" y="71.6">2</text>
<text x="8.7" y="74.5">1</text>
<text x="27.8" y="75.9">1</text>
<text x="54.9" y="72.3">1</text>
<text x="79.7" y="75.2">5</text>
<text x="93.1" y="75.2">4</text>
<text x="203" y="75.2">4</text>
<text x="216.4" y="75.2">5</text>
<text x="242.8" y="72.3">1</text>
<text x="269.9" y="75.9">1</text>
<text x="287.4" y="74.5">1</text>
<text x="27.8" y="79.4">3</text>
<text x="57.7" y="78.1">1</text>
<text x="65.2" y="78.1">2</text>
<text x="107.6" y="78.9">1</text>
<text x="115.1" y="78.9">2</text>
<text x="230.9" y="78.1">2</text>
<text x="238.4" y="78.1">1</text>
<text x="269.9" y="79.4">3</text>
<text x="8.7" y="87.7">2</text>
<text x="27.8" y="88.3">2</text>
<text x="33.7" y="87">1</text>
<text x="36.6" y="88.8">2</text>
<text x="38.6" y="87">2</text>
<text x="44.7" y="87">1</text>
<text x="79.7" y="87">1</text>
<text x="93.1" y="87">8</text>
<text x="107.6" y="86.2">1</text>
<text x="115.1" y="86.2">2</text>
<text x="181" y="87">2</text>
<text x="188.5" y="87">1</text>
<text x="203" y="87">8</text>
<text x="216.4" y="87">1</text>
<text x="251.4" y="87">1</text>
<text x="257.5" y="87">2</text>
<text x="261.1" y="88.8">2</text>
<text x="262.4" y="87">1</text>
<text x="269.9" y="88.3">2</text>
<text x="287.4" y="87.7">2</text>
<text x="8.7" y="90.6">1</text>
<text x="41.6" y="95.8">1</text>
<text x="49.1" y="95.8">2</text>
<text x="79.7" y="95.8">3</text>
<text x="79.7" y="92.8">2</text>
<text x="93.1" y="95.8">6</text>
<text x="93.1" y="92.8">7</text>
<text x="125.2" y="93.6">2</text>
<text x="125.2" y="90.6">1</text>
<text x="153.3" y="90.6">28</text>
<text x="153.3" y="93.6">27</text>
<text x="181" y="95.8">2</text>
<text x="188.5" y="95.8">1</text>
<text x="203" y="95.8">6</text>
<text x="203" y="92.8">7</text>
<text x="216.4" y="95.8">3</text>
<text x="216.4" y="92.8">2</text>
<text x="247" y="95.8">2</text>
<text x="254.5" y="95.8">1</text>
<text x="287.4" y="90.6">1</text>
<text x="36.6" y="96.5">1</text>
<text x="79.7" y="101.6">4</text>
<text x="93.1" y="101.6">5</text>
<text x="103.2" y="100.9">1</text>
<text x="110.7" y="100.9">2</text>
<text x="125.2" y="99.4">4</text>
<text x="125.2" y="96.5">3</text>
<text x="153.3" y="96.5">26</text>
<text x="153.3" y="99.4">25</text>
<text x="203" y="101.6">5</text>
<text x="216.4" y="101.6">4</text>
<text x="261.1" y="96.5">1</text>
<text x="8.7" y="106.8">1</text>
<text x="8.7" y="103.8">2</text>
<text x="59.9" y="102.4">1</text>
<text x="67.4" y="102.4">2</text>
<text x="103.2" y="107.5">1</text>
<text x="110.7" y="107.5">2</text>
<text x="125.2" y="105.3">6</text>
<text x="125.2" y="102.4">5</text>
<text x="153.3" y="105.3">23</text>
<text x="153.3" y="102.4">24</text>
<text x="228.7" y="102.4">2</text>
<text x="236.2" y="102.4">1</text>
<text x="287.4" y="106.8">1</text>
<text x="287.4" y="103.8">2</text>
<text x="46.9" y="113">2</text>
<text x="125.2" y="111.2">8</text>
<text x="125.2" y="108.2">7</text>
<text x="153.3" y="111.2">21</text>
<text x="153.3" y="108.2">22</text>
<text x="250.8" y="113">2</text>
<text x="8.7" y="120">2</text>
<text x="46.9" y="119.2">1</text>
<text x="59.2" y="117">1</text>
<text x="66.7" y="117">2</text>
<text x="79.7" y="117">8</text>
<text x="93.1" y="117">1</text>
<text x="124.3" y="120">11</text>
<text x="124.3" y="117">10</text>
<text x="125.2" y="114.1">9</text>
<text x="153.3" y="117">19</text>
<text x="153.3" y="114.1">20</text>
<text x="155" y="120">18</text>
<text x="162.1" y="117">1</text>
<text x="165" y="117">2</text>
<text x="167.9" y="117">3</text>
<text x="188.3" y="117">2</text>
<text x="195.8" y="117">1</text>
<text x="203" y="117">1</text>
<text x="216.4" y="117">8</text>
<text x="229.4" y="117">2</text>
<text x="236.9" y="117">1</text>
<text x="250.8" y="119.2">1</text>
<text x="287.4" y="120">2</text>
<text x="8.7" y="122.9">1</text>
<text x="46.9" y="122.6">3</text>
<text x="79.7" y="125.8">6</text>
<text x="79.7" y="122.9">7</text>
<text x="93.1" y="125.8">3</text>
<text x="93.1" y="122.9">2</text>
<text x="124.3" y="125.8">13</text>
<text x="124.3" y="122.9">12</text>
<text x="153.3" y="125.8">16</text>
<text x="153.3" y="122.9">17</text>
<text x="171.4" y="125.8">2</text>
<text x="171.4" y="122.9">1</text>
<text x="188.3" y="125.8">2</text>
<text x="195.8" y="125.8">1</text>
<text x="203" y="125.8">3</text>
<text x="203" y="122.9">2</text>
<text x="216.4" y="125.8">6</text>
<text x="216.4" y="122.9">7</text>
<text x="250.8" y="122.6">3</text>
<text x="287.4" y="122.9">1</text>
<text x="46.9" y="131.6">2</text>
<text x="52.7" y="130.2">1</text>
<text x="57.7" y="130.2">2</text>
<text x="63.8" y="130.2">1</text>
<text x="79.7" y="131.7">5</text>
<text x="93.1" y="131.7">4</text>
<text x="124.3" y="128.8">14</text>
<text x="153.3" y="128.8">15</text>
<text x="171.4" y="128.8">3</text>
<text x="203" y="131.7">4</text>
<text x="216.4" y="131.7">5</text>
<text x="232.3" y="130.2">1</text>
<text x="238.4" y="130.2">2</text>
<text x="243.4" y="130.2">1</text>
<text x="250.8" y="131.6">2</text>
<text x="8.7" y="136.1">2</text>
<text x="28.5" y="137.2">2</text>
<text x="55.7" y="132">2</text>
<text x="162.1" y="132">3</text>
<text x="165" y="132">2</text>
<text x="167.9" y="132">1</text>
<text x="242" y="132">2</text>
<text x="269.2" y="137.2">2</text>
<text x="287.4" y="136.1">2</text>
<text x="8.7" y="139">1</text>
<text x="28.5" y="143.4">1</text>
<text x="55.7" y="139.8">1</text>
<text x="242" y="139.8">1</text>
<text x="269.2" y="143.4">1</text>
<text x="287.4" y="139">1</text>
<text x="28.5" y="146.8">3</text>
<text x="59.9" y="148.6">1</text>
<text x="67.4" y="148.6">2</text>
<text x="79.7" y="144.9">1</text>
<text x="93.1" y="144.9">8</text>
<text x="107.6" y="144.9">1</text>
<text x="115.1" y="144.9">2</text>
<text x="181" y="144.9">2</text>
<text x="188.5" y="144.9">1</text>
<text x="203" y="144.9">8</text>
<text x="216.4" y="144.9">1</text>
<text x="228.7" y="148.6">2</text>
<text x="236.2" y="148.6">1</text>
<text x="269.2" y="146.8">3</text>
<text x="8.7" y="155.2">1</text>
<text x="8.7" y="152.2">2</text>
<text x="28.5" y="155.8">2</text>
<text x="34.4" y="154.4">1</text>
<text x="39.4" y="154.4">2</text>
<text x="45.4" y="154.4">1</text>
<text x="79.7" y="153.7">3</text>
<text x="79.7" y="150.7">2</text>
<text x="93.1" y="153.7">6</text>
<text x="93.1" y="150.7">7</text>
<text x="105.4" y="153.7">1</text>
<text x="112.9" y="153.7">2</text>
<text x="148" y="153.7">2</text>
<text x="155.5" y="153.7">1</text>
<text x="183.2" y="153.7">2</text>
<text x="190.7" y="153.7">1</text>
<text x="203" y="153.7">6</text>
<text x="203" y="150.7">7</text>
<text x="216.4" y="153.7">3</text>
<text x="216.4" y="150.7">2</text>
<text x="250.7" y="154.4">1</text>
<text x="256.7" y="154.4">2</text>
<text x="261.7" y="154.4">1</text>
<text x="269.2" y="155.8">2</text>
<text x="287.4" y="155.2">1</text>
<text x="287.4" y="152.2">2</text>
<text x="37.3" y="156.3">2</text>
<text x="79.7" y="159.6">4</text>
<text x="93.1" y="159.6">5</text>
<text x="203" y="159.6">5</text>
<text x="216.4" y="159.6">4</text>
<text x="260.4" y="156.3">2</text>
<text x="37.3" y="164">1</text>
<text x="43" y="163.2">1</text>
<text x="50.5" y="163.2">2</text>
<text x="136.4" y="162.8">5</text>
<text x="139.3" y="162.8">4</text>
<text x="142.3" y="162.8">3</text>
<text x="145.2" y="162.8">2</text>
<text x="148.1" y="162.8">1</text>
<text x="245.6" y="163.2">2</text>
<text x="253" y="163.2">1</text>
<text x="260.4" y="164">1</text>
<text x="8.7" y="171.3">1</text>
<text x="8.7" y="168.4">2</text>
<text x="64.3" y="171.3">1</text>
<text x="71.8" y="171.3">2</text>
<text x="224.3" y="171.3">2</text>
<text x="231.8" y="171.3">1</text>
<text x="287.4" y="171.3">1</text>
<text x="287.4" y="168.4">2</text>
</g>
</svg>
